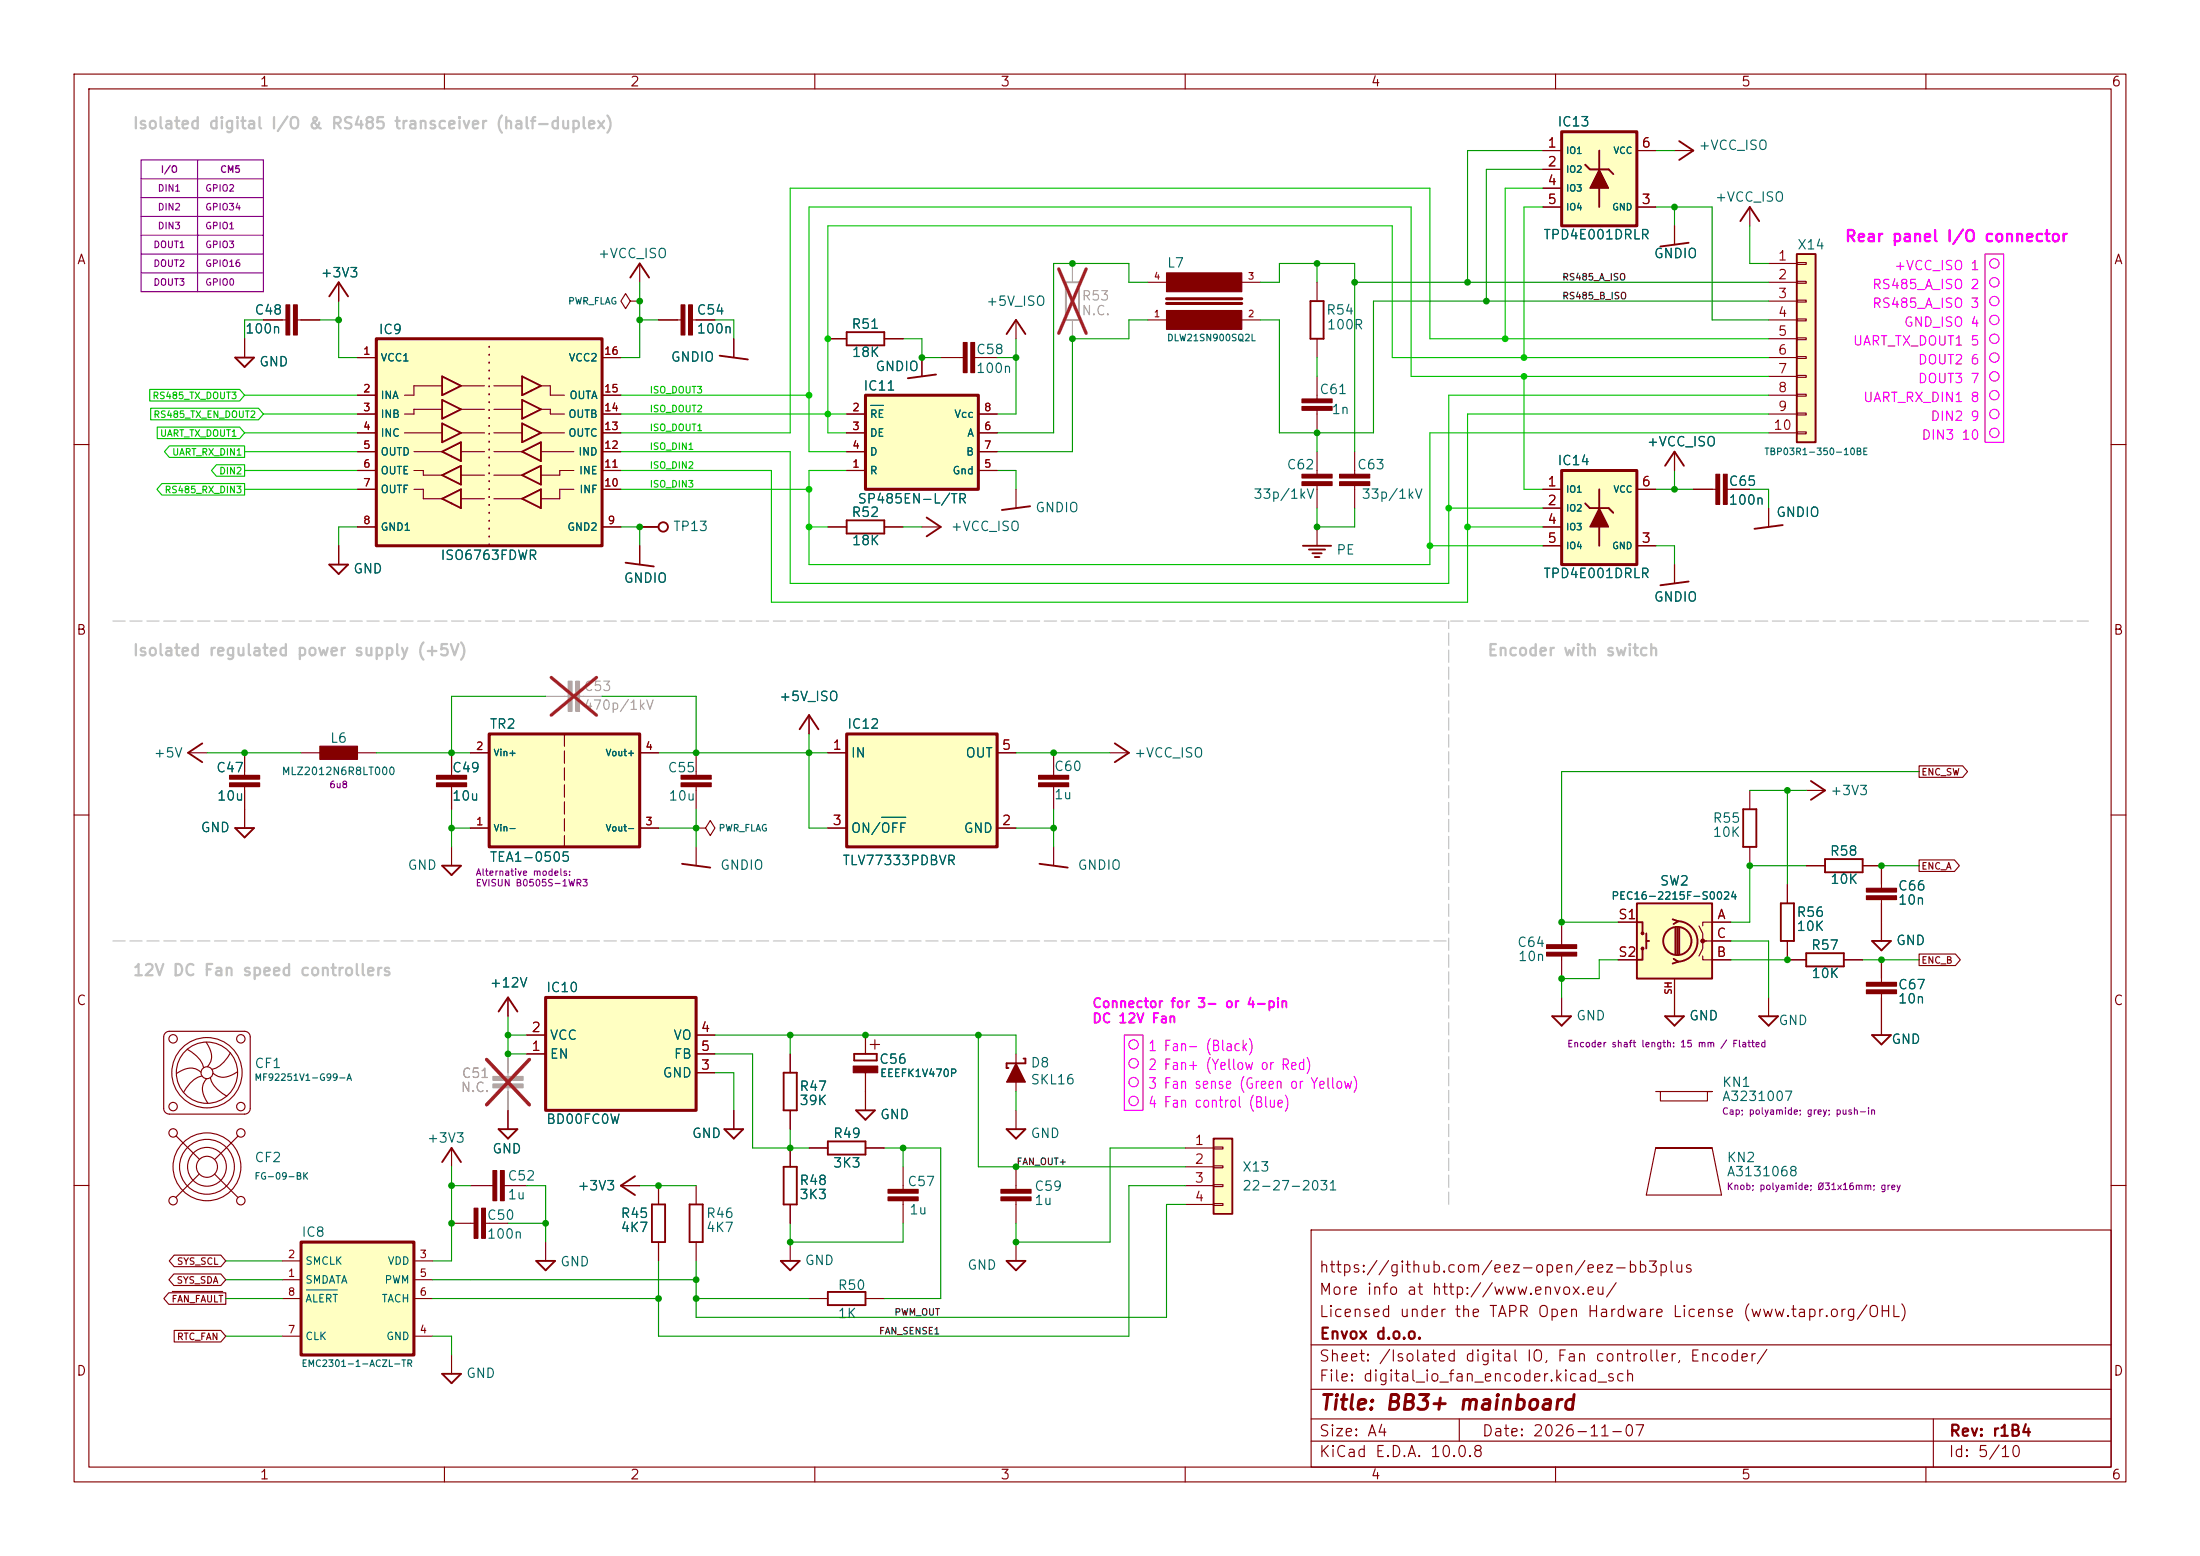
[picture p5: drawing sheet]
<svg xmlns="http://www.w3.org/2000/svg" width="297mm" height="210mm" viewBox="0 0 297 210" stroke-linecap="round" stroke-linejoin="round" font-family="sans-serif">
<g fill="none" stroke="#840000" stroke-width=".15">
<path d="M10 10h277v190h-277zM12 12h273v186h-273zM60 10v2M110 10v2M160 10v2M210 10v2M260 10v2M10 60h2M285 60h2M10 110h2M285 110h2M10 160h2"/>
<path d="M177 166h108v32h-108zM285 160h2M60 198v2M110 198v2M160 198v2M177 194.5h108M177 191.5h108M177 187.5h108M177 181.5h108M197 191.5v3M210 198v2M260 198v2"/>
<path d="M261 191.5v6.5"/>
</g>
<path d="M50.8 45.7h30.5v28h-30.5z" fill="#ffffc2"/>
<g fill="none" stroke="#840000" stroke-width=".15">
<path d="M45.7 38.1v2.5M86.4 35.6v2.5M33 45.7v2.6M35.6 43.2h3M40.1 43.2h3.1M48.3 53.3h2.5M48.3 55.9h2.5M48.3 58.4h2.5M48.3 48.3h2.5M54.6 58.4h5.1M59.7 52.1h-3.8v1.2h-1.3M59.7 55.2h-3.8v.7h-1.3"/>
<path d="M62.2 52.1h3.2M62.2 55.2h3.2M62.2 58.4h3.2M66.7 52.1h3.8M66.7 55.2h3.8M66.7 58.4h3.8M73 52.1h1.3v1.2h1.9M73 55.2h1.3v.7h1.9M73 58.4h3.2M81.3 53.3h2.5M81.3 55.9h2.5M81.3 58.4h2.5"/>
<path d="M81.3 48.3h2.5M85.1 40.6l-.6 1.1-.7-1.1 .7-1 .6 1h1.3M86.4 40.6h.1M45.7 73.7v2.5M48.3 61h2.5M48.3 63.5h2.5M48.3 66h2.5M48.3 71.1h2.5M55.9 61h3.8M55.9 63.5h1.2v.6h2.6M55.9 66h1.2v1.3h2.6M62.2 61h3.2"/>
<path d="M62.2 64.1h3.2M62.2 67.3h3.2M66.7 61h3.8M66.7 64.1h3.8M66.7 67.3h3.8M73 61h4.5M77.5 63.5h-1.9v.6h-2.6M77.5 66h-1.9v1.3h-2.6M81.3 61h2.5M81.3 63.5h2.5M81.3 66h2.5M81.3 71.1h2.5"/>
<path d="M111.8 71.1h2.5M119.4 71.1h2.5M109.2 96.5v2.6M25.4 101.6h2.5M33 101.6v3M33 106.2v3M40.6 101.6h2.6M48.3 101.6h2.5M61 101.6v3M61 106.2v3M226.1 134.6v2.6M238.8 134.6v2.6"/>
<path d="M254 137.2v2.5"/>
</g>
<g fill="none" stroke="#840000" stroke-width=".25">
<path d="M85.1 37.5l1.3-1.9 1.2 1.9M31.7 48.3h2.6l-1.3 1.2zM44.4 40l1.3-1.9 1.3 1.9M59.7 50.8l2.5 1.3-2.5 1.2zM59.7 54l2.5 1.2-2.5 1.3zM59.7 57.2l2.5 1.2-2.5 1.3zM70.5 50.8l2.5 1.3-2.5 1.2zM70.5 54l2.5 1.2-2.5 1.3zM70.5 57.2l2.5 1.2-2.5 1.3zM44.4 76.2h2.6l-1.3 1.3zM59.7 61l2.5-1.3v2.5zM59.7 64.1l2.5-1.2v2.5z"/>
<path d="M59.7 67.3l2.5-1.3v2.6zM70.5 61l2.5-1.3v2.5zM70.5 64.1l2.5-1.2v2.5zM70.5 67.3l2.5-1.3v2.6zM114.3 70.2h5.1v1.8h-5.1zM107.9 98.4l1.3-1.9 1.3 1.9M27.3 100.3l-1.9 1.3 1.9 1.3M224.8 137.2h2.5l-1.2 1.2zM237.5 137.2h2.5l-1.2 1.2zM252.7 139.7h2.6l-1.3 1.3z"/>
</g>
<path d="M66 45.7v28" fill="none" stroke="#840000" stroke-width=".25" stroke-dasharray=".1 1"/>
<path d="M50.8 45.7h30.5v28h-30.5z" fill="none" stroke="#840000" stroke-width=".41"/>
<g fill="#840000" stroke="#840000" stroke-width=".15">
<path d="M39.6 41.1h.5v4.1h-.5z"/>
<path d="M38.6 41.1h.5v4.1h-.5z"/>
<path d="M58.9 104.6h4.1v.6h-4.1z"/>
<path d="M58.9 105.7h4.1v.5h-4.1z"/>
<path d="M31 104.6h4.1v.6h-4.1z"/>
<path d="M31 105.7h4.1v.5h-4.1z"/>
<path d="M43.2 100.7h5.1v1.8h-5.1z"/>
</g>
<path d="M40.6 167.6h15.3v15.3h-15.3z" fill="#ffffc2"/>
<path d="M40.6 167.6h15.3v15.3h-15.3z" fill="none" stroke="#840000" stroke-width=".41"/>
<path d="M38.1 172.7h2.5M38.1 170.2h2.5M38.1 175.3h2.5M55.9 172.7h2.5M55.9 170.2h2.5M55.9 175.3h2.5M83.8 160h2.6M38.1 180.3h2.5M55.9 180.3h2.5" fill="none" stroke="#840000" stroke-width=".15"/>
<path d="M41.3 174.1h4.2" fill="none" stroke="#006464" stroke-width=".15"/>
<path d="M85.7 158.8l-1.9 1.2 1.9 1.3" fill="none" stroke="#840000" stroke-width=".25"/>
<path d="M73.7 134.6h20.3v15.3h-20.3z" fill="#ffffc2"/>
<path d="M157.5 41h10.1M157.5 40.3h10.1M73.7 134.6h20.3v15.3h-20.3z" fill="none" stroke="#840000" stroke-width=".41"/>
<g fill="none" stroke="#840000" stroke-width=".15">
<path d="M154.9 38.1h2.6M167.6 38.1h2.6M226.1 20.3h2.5M226.1 30.5v2.5M154.9 43.2h2.6M167.6 43.2h2.6M71.1 139.7h2.6M94 139.7h2.5M71.1 142.2h2.6M94 142.2h2.5M94 144.8h2.5M61 165.1h3"/>
<path d="M65.5 165.1h3.1M73.7 167.6v2.6M61 182.9v2.5"/>
</g>
<path d="M226.7 19.1l1.9 1.2-1.9 1.3M228 32.8l-3.8 .5M72.4 170.2h2.5l-1.2 1.3zM59.7 185.4h2.5l-1.2 1.3z" fill="none" stroke="#840000" stroke-width=".25"/>
<g fill="#840000" stroke="#840000" stroke-width=".15">
<path d="M65 163.1h.5v4h-.5z"/>
<path d="M64 163.1h.5v4h-.5z"/>
<path d="M157.5 41.9h10.1v2.6h-10.1z"/>
<path d="M157.5 36.8h10.1v2.6h-10.1z"/>
</g>
<path d="M210.8 17.8h10.2v12.7h-10.2z" fill="#ffffc2"/>
<g fill="none" stroke="#840000" stroke-width=".25">
<path d="M214 22.2l.6 .7h2.6l.6 .6M215.9 20.3v2.6M215.9 25.4v2.5M234.9 29.8l1.3-1.9 1.3 1.9M176.9 40.6h1.8v5.1h-1.8zM175.9 73.7h3.8M176.7 74.2h2.2M177.2 74.7h1.2M177.5 75.2h.6M228 78.5l-3.8 .5M235.3 109.2h1.8v5.1h-1.8zM244.5 105.4l1.9 1.3-1.9 1.3"/>
<path d="M246.4 116h5.1v1.7h-5.1zM240.4 121.9h1.8v5.1h-1.8zM243.8 128.7h5.1v1.7h-5.1zM88 162.6h1.8v5h-1.8z"/>
</g>
<path d="M210.8 17.8h10.2v12.7h-10.2z" fill="none" stroke="#840000" stroke-width=".4"/>
<g fill="#840000" stroke="#840000" stroke-width=".15">
<path d="M215.9 22.9l1.3 2.5h-2.6z"/>
<path d="M175.8 65h4v.5h-4z"/>
<path d="M175.8 64h4v.5h-4z"/>
<path d="M175.8 54.9h4v.5h-4z"/>
<path d="M175.8 53.8h4v.6h-4z"/>
<path d="M180.8 65h4.1v.5h-4.1z"/>
<path d="M180.8 64h4.1v.5h-4.1z"/>
</g>
<g fill="none" stroke="#840000" stroke-width=".15">
<path d="M177.8 38.1v2.5M208.3 20.3h2.5M208.3 22.9h2.5M208.3 27.9h2.5M208.3 25.4h2.5M221 20.3h2.5M221 27.9h2.5M236.2 27.9v2.6M177.8 45.7v2.6M177.8 50.8v3M177.8 55.4v3M177.8 61v3"/>
<path d="M177.8 65.5v3.1M177.8 71.1v2.6M182.9 61v3M182.9 65.5v3.1M226.1 76.2v2.5M236.2 106.7v2.5M236.2 114.3v2.5M241.3 119.4v2.5M243.8 106.7h2.6M243.8 116.8h2.6M251.5 116.8h2.5M241.3 127v2.5h2.5"/>
<path d="M248.9 129.5h2.6M88.9 160v2.6M88.9 167.6v2.6"/>
</g>
<path d="M221 121.9h10.1v10.2h-10.1z" fill="#ffffc2"/>
<g fill="none" stroke="#840000" stroke-width=".25">
<path d="M139.1 68.3l-3.8 .5M221 121.9h10.1v10.2h-10.1zM221 124.5h.7v1.5M221.7 128v1.5h-.7M222.2 126v2M222.2 127h.4M225.8 124.1l.8 .2-.7 .4M225.9 129.4l.7 .4-.8 .2M226.2 125.2v3.6M226.4 124.3a2.73 2.73 0 0 1 2.8 2.8 2.73 2.73 0 0 1-2.8 2.7M226.4 125.2v3.6M226.7 125.2v3.6"/>
<path d="M252.7 127h2.6l-1.3 1.3zM105.4 170.2h2.5l-1.2 1.3z"/>
<circle cx="221.7" cy="128" r=".13"/>
<circle cx="221.7" cy="126" r=".13"/>
<circle cx="226.4" cy="127" r="1.9"/>
</g>
<g fill="none" stroke="#840000" stroke-width=".15">
<path d="M137.2 66v2.6M254 116.8v3.1M218.4 124.5h2.6M218.4 129.5h2.6M226.1 132.1v2.5M229.4 125l.5 1v1h.5M229.9 129v.5h3.8M233.7 124.5h-3.8v.5M233.7 127h-3.8v1l-.5 1M254 121.4v5.6M254 129.5v3.1M254 134.1v3.1"/>
<path d="M223.5 147.3h7.6h-.6v1.3h-6.3v-1.3M106.7 167.6v2.6"/>
</g>
<g fill="#840000" stroke="#840000" stroke-width=".15">
<path d="M252 120.9h4v.5h-4z"/>
<path d="M252 119.9h4v.5h-4z"/>
<path d="M252 132.6h4v.5h-4z"/>
<path d="M252 133.6h4v.5h-4z"/>
<circle cx="229.9" cy="127" r=".25"/>
</g>
<path d="M116.8 53.3h15.3v12.7h-15.3z" fill="#ffffc2"/>
<path d="M116.8 53.3h15.3v12.7h-15.3z" fill="none" stroke="#840000" stroke-width=".41"/>
<g fill="none" stroke="#840000" stroke-width=".15">
<path d="M88.9 43.2h3M93.5 43.2h3M99.1 45.7v2.6M111.8 45.7h2.5M114.3 55.9h2.5M114.3 58.4h2.5M119.4 45.7h2.5M124.5 48.3v2.5M132.1 55.9h2.5M132.1 58.4h2.5M114.3 63.5h2.5M114.3 61h2.5"/>
<path d="M124.5 71.1h2.5M132.1 63.5h2.5M132.1 61h2.5M33 109.2v2.6M61 114.3v2.5M94 114.3v2.5M142.2 101.6v3M142.2 106.2v3M142.2 114.3v2.5M22.3 139.4l.6-.2h10.1a.76 .76 0 0 1 .8 .8v9.6a.76 .76 0 0 1-.8 .8h-10.1a.76 .76 0 0 1-.8-.8v-9.6zM68.6 134.6v2.6M116.8 139.7v2.5"/>
<path d="M23.8 153.3l3.1 3.2M25.3 141.6a4.2 4.2 0 0 1 2.2 2.5M26.9 158.5l-3.2 3.1M27.1 144.7a2.21 2.21 0 0 0-2.8-.1l-.5 .3M27.3 145.2a3.8 3.8 0 0 0-2.5 2.2M27.8 140.6a2.56 2.56 0 0 1 .3 3.3l-.1 .1M27.9 145.6a2.21 2.21 0 0 0-.1 2.9l.3 .4M28.4 145.5a3.8 3.8 0 0 0 2.2 2.4M29 158.5l3.1 3.1M31.1 142.1a4.2 4.2 0 0 1-2.5 2.2M32.1 144.7a2.56 2.56 0 0 1-3.3 .2l-.1-.1M32.1 153.3l-3.1 3.2"/>
<path d="M61 154.9v2.6M68.6 149.9v2.5M99.1 149.9v2.5M106.7 142.2v2.6M106.7 149.9v2.5M106.7 154.9v2.6M109.2 154.9h2.6M116.8 154.9h2.6M116.8 144.8v5.1M117.5 141h1.2M118.1 140.3v1.3M121.9 157.5v3"/>
<path d="M137.2 142.2v5.1M137.2 149.9v2.5M137.2 157.5v3M223.5 154.9h7.6zM223.5 154.9l-1.3 6.4h10.2l-1.3-6.4M63.5 160h3M68.1 160h3M94 160v2.6M94 167.6v2.6M106.7 162.6v2.5M109.2 175.3h2.6M116.8 175.3h2.6"/>
<path d="M121.9 162.1v3M137.2 162.1v3M137.2 167.6v2.6"/>
<circle cx="23.4" cy="140.2" r=".57"/>
<circle cx="23.4" cy="149.4" r=".57"/>
<circle cx="23.4" cy="152.9" r=".57"/>
<circle cx="27.9" cy="144.8" r="4.7"/>
<circle cx="27.9" cy="157.5" r="2.62"/>
<circle cx="27.9" cy="144.8" r="4.1"/>
<circle cx="27.9" cy="157.5" r="4.6"/>
<circle cx="27.9" cy="144.8" r=".8"/>
<circle cx="27.9" cy="157.5" r="1.42"/>
<circle cx="27.9" cy="157.5" r="3.7"/>
<circle cx="32.5" cy="140.2" r=".57"/>
<circle cx="32.5" cy="152.9" r=".57"/>
<circle cx="32.5" cy="149.4" r=".57"/>
<circle cx="23.4" cy="162.1" r=".57"/>
<circle cx="32.5" cy="162.1" r=".57"/>
</g>
<path d="M117.5 54.7h1.8" fill="none" stroke="#006464" stroke-width=".15"/>
<g fill="none" stroke="#840000" stroke-width=".25">
<path d="M97.2 48l3.8 .5M114.3 44.8h5.1v1.8h-5.1zM126.4 50.5l-3.8 .6M125.1 69.9l1.9 1.2-1.9 1.3M31.7 111.8h2.6l-1.3 1.2zM59.7 116.8h2.5l-1.2 1.3zM92.1 116.6l3.8 .5M140.3 116.6l3.8 .5M67.3 136.5l1.3-1.9 1.2 1.9M59.7 156.8l1.3-1.9 1.2 1.9M67.3 152.4h2.5l-1.2 1.3zM97.8 152.4h2.5l-1.2 1.3z"/>
<path d="M105.8 157.5h1.8v5.1h-1.8zM105.8 144.8h1.8v5.1h-1.8zM111.8 154.1h5v1.7h-5zM115.3 142.2h3.1v.9h-3.1zM115.6 149.9h2.5l-1.3 1.2zM135.9 152.4h2.5l-1.2 1.3zM138.2 142.9h.2v.6h-2.5v.6h.2M93.1 162.6h1.8v5h-1.8zM111.8 174.4h5v1.7h-5zM135.9 170.2h2.5l-1.2 1.3z"/>
</g>
<g fill="#840000" stroke="#840000" stroke-width=".15">
<path d="M93 41.1h.5v4.1h-.5z"/>
<path d="M91.9 41.1h.6v4.1h-.6z"/>
<path d="M119.9 160.5h4.1v.5h-4.1z"/>
<path d="M119.9 161.5h4.1v.6h-4.1z"/>
<path d="M135.1 160.5h4.1v.5h-4.1z"/>
<path d="M135.1 161.5h4.1v.6h-4.1z"/>
<path d="M67.6 158h.5v4.1h-.5z"/>
<path d="M66.5 158h.6v4.1h-.6z"/>
<path d="M115.2 143.9h3.3v.9h-3.3z"/>
<path d="M137.2 143.5l1.2 2.6h-2.5z"/>
<path d="M140.2 104.6h4.1v.6h-4.1z"/>
<path d="M140.2 105.7h4.1v.5h-4.1z"/>
</g>
<g fill="#a1a1a1" stroke="#a1a1a1" stroke-width=".15">
<path d="M66.5 145.3h4.1v.5h-4.1z"/>
<path d="M66.5 146.3h4.1v.5h-4.1z"/>
</g>
<path d="M68.6 142.2v3.1M68.6 146.8v3.1" fill="none" stroke="#a1a1a1" stroke-width=".15"/>
<path d="M65.7 143l5.8 6.1M71.5 143l-5.8 6.1" fill="none" stroke="#e12e31" stroke-width=".46"/>
<path d="M114.3 99.1h20.3v15.2h-20.3z" fill="#ffffc2"/>
<path d="M114.3 99.1h20.3v15.2h-20.3z" fill="none" stroke="#840000" stroke-width=".41"/>
<path d="M111.8 101.6h2.5M111.8 111.8h2.5M134.6 101.6h2.6M134.6 111.8h2.6" fill="none" stroke="#840000" stroke-width=".15"/>
<path d="M119 110.3h3.3" fill="none" stroke="#006464" stroke-width=".15"/>
<g fill="#a1a1a1" stroke="#a1a1a1" stroke-width=".15">
<path d="M77.7 91.9h.5v4.1h-.5z"/>
<path d="M76.7 91.9h.5v4.1h-.5z"/>
</g>
<path d="M73.7 94h3M78.2 94h3.1" fill="none" stroke="#a1a1a1" stroke-width=".15"/>
<path d="M74.4 91.4l6.1 5.1M80.5 91.4l-6.1 5.1" fill="none" stroke="#e12e31" stroke-width=".46"/>
<path d="M66 99.1h20.4v15.2h-20.4z" fill="#ffffc2"/>
<path d="M66 99.1h20.4v15.2h-20.4z" fill="none" stroke="#840000" stroke-width=".41"/>
<path d="M76.2 99.1v15.2" fill="none" stroke="#840000" stroke-width=".15" stroke-dasharray="1.7 .6"/>
<g fill="none" stroke="#840000" stroke-width=".15">
<path d="M127 48.3h3M131.6 48.3h3M137.2 43.2v2.5M86.4 71.1h.1M86.4 73.7v2.5M238.8 68.6v2.5M63.5 111.8h2.5M63.5 101.6h2.5M86.4 111.8h2.5M86.4 101.6h2.5M94 111.8h1.2l.7-1.1 .6 1.1-.6 1-.7-1M94 111.8h.1"/>
<path d="M94 101.6v3M94 106.2v3"/>
</g>
<g fill="none" stroke="#840000" stroke-width=".25">
<path d="M135.9 45.1l1.3-1.9 1.2 1.9M84.5 75.9l3.8 .6M86.4 71.1h2.5M240.7 70.9l-3.8 .5"/>
<circle cx="89.5" cy="71.1" r=".63"/>
</g>
<g fill="#840000" stroke="#840000" stroke-width=".15">
<path d="M91.9 104.6h4.1v.6h-4.1z"/>
<path d="M91.9 105.7h4.1v.5h-4.1z"/>
<path d="M130 46.2h.6v4.1h-.6z"/>
<path d="M131.1 46.2h.5v4.1h-.5z"/>
</g>
<path d="M143.9 38.1h1.8v5.1h-1.8z" fill="none" stroke="#a1a1a1" stroke-width=".25"/>
<path d="M144.8 35.6v2.5M144.8 43.2v2.5" fill="none" stroke="#a1a1a1" stroke-width=".15"/>
<path d="M142.9 36.3l3.7 8.7M146.6 36.3l-3.7 8.7" fill="none" stroke="#e12e31" stroke-width=".46"/>
<path d="M163.8 153.7h2.6v10.1h-2.6z" fill="#ffffc2"/>
<path d="M150.5 100.3l1.9 1.3-1.9 1.3M163.8 153.7h2.6v10.1h-2.6z" fill="none" stroke="#840000" stroke-width=".25"/>
<path d="M149.9 101.6h2.5M160 154.9h3.8M160 157.5h3.8M163.8 154.8h1.3v.3h-1.3zM163.8 157.4h1.3v.2h-1.3zM163.8 159.9h1.3v.2h-1.3zM160 160h3.8M160 162.6h3.8M163.8 162.4h1.3v.3h-1.3z" fill="none" stroke="#840000" stroke-width=".15"/>
<path d="M242.6 34.3h2.5v25.4h-2.5z" fill="#ffffc2"/>
<path d="M242.6 34.3h2.5v25.4h-2.5z" fill="none" stroke="#840000" stroke-width=".25"/>
<g fill="none" stroke="#840000" stroke-width=".15">
<path d="M238.8 35.6h3.8M238.8 38.1h3.8M242.6 35.4h1.2v.3h-1.2zM242.6 38h1.2v.2h-1.2zM238.8 40.6h3.8M238.8 43.2h3.8M238.8 45.7h3.8M238.8 48.3h3.8M238.8 50.8h3.8M238.8 53.3h3.8M238.8 55.9h3.8M238.8 58.4h3.8"/>
<path d="M242.6 40.5h1.2v.3h-1.2zM242.6 43.1h1.2v.2h-1.2zM242.6 45.6h1.2v.2h-1.2zM242.6 48.1h1.2v.3h-1.2zM242.6 50.7h1.2v.2h-1.2zM242.6 53.2h1.2v.3h-1.2zM242.6 55.8h1.2v.2h-1.2zM242.6 58.3h1.2v.2h-1.2zM210.8 124.5v3M210.8 129v3.1"/>
</g>
<g fill="#840000" stroke="#840000" stroke-width=".15">
<path d="M208.8 128.5h4.1v.5h-4.1z"/>
<path d="M208.8 127.5h4.1v.5h-4.1z"/>
</g>
<path d="M210.8 63.5h10.2v12.7h-10.2z" fill="#ffffc2"/>
<path d="M214 67.9l.6 .7h2.6l.6 .6M215.9 66v2.6M215.9 71.1v2.6M224.8 62.9l1.3-1.9 1.2 1.9M209.5 137.2h2.6l-1.3 1.2z" fill="none" stroke="#840000" stroke-width=".25"/>
<path d="M210.8 63.5h10.2v12.7h-10.2z" fill="none" stroke="#840000" stroke-width=".4"/>
<g fill="#840000" stroke="#840000" stroke-width=".15">
<path d="M215.9 68.6l1.3 2.5h-2.6z"/>
<path d="M231.6 64h.6v4.1h-.6z"/>
<path d="M232.7 64h.5v4.1h-.5z"/>
</g>
<g fill="none" stroke="#840000" stroke-width=".15">
<path d="M45.7 38.1v2.5M208.3 20.3h2.5M208.3 22.9h2.5M208.3 27.9h2.5M208.3 25.4h2.5M221 20.3h2.5M221 27.9h2.5M226.1 30.5v2.5M33 45.7v2.6M35.6 43.2h2.5M40.6 43.2h2.6M48.3 48.3h2.5"/>
<path d="M48.3 53.3h2.5M48.3 55.9h2.5M48.3 58.4h2.5M81.3 48.3h2.5M81.3 53.3h2.5M81.3 55.9h2.5M81.3 58.4h2.5M88.9 43.2h2.5M94 43.2h2.5M99.1 45.7v2.6M111.8 45.7h2.5M114.3 55.9h2.5"/>
<path d="M114.3 58.4h2.5M119.4 45.7h2.5M124.5 48.3v2.5M132.1 55.9h2.5M132.1 58.4h2.5M45.7 73.7v2.5M48.3 66h2.5M48.3 71.1h2.5M48.3 61h2.5M48.3 63.5h2.5M81.3 66h2.5M81.3 71.1h2.5"/>
<path d="M81.3 61h2.5M81.3 63.5h2.5M86.4 73.7v2.5M111.8 71.1h2.5M114.3 61h2.5M114.3 63.5h2.5M119.4 71.1h2.5M132.1 61h2.5M132.1 63.5h2.5M208.3 66h2.5M208.3 68.6h2.5M208.3 73.7h2.5"/>
<path d="M208.3 71.1h2.5M221 66h2.5M221 73.7h2.5M226.1 61v2.5M226.1 76.2v2.5M228.6 66h3M233.2 66h3M238.8 68.6v2.5M109.2 96.5v2.6M33 101.6v2.5M33 106.7v5.1M61 101.6v2.5"/>
<path d="M61 106.7v2.5M63.5 101.6h2.5M63.5 111.8h2.5M86.4 101.6h2.5M86.4 111.8h2.5M111.8 101.6h2.5M111.8 111.8h2.5M134.6 101.6h2.6M134.6 111.8h2.6M241.3 119.4v2.5M243.8 116.8h2.6M251.5 116.8h2.5v2.6"/>
<path d="M259.1 116.1h4.8l.6 .7-.6 .8h-4.8zM259.1 103.4h5.9l.6 .7-.6 .8h-5.9zM68.6 134.6v2.6M71.1 139.7h2.6M94 139.7h2.5M116.8 139.7v2.5M210.8 134.6v2.6M218.4 129.5h2.6M218.4 124.5h2.6M226.1 132.1v5.1M231.1 129.5h2.6M231.1 124.5h2.6"/>
<path d="M231.1 127h2.6M241.3 127v2.5h2.5M248.9 129.5h2.6M254 121.9v5.1M254 129.5v2.6M254 134.6v5.1M259.1 128.8h4.9l.6 .7-.6 .8h-4.9zM68.6 149.9v2.5M71.1 142.2h2.6M94 142.2h2.5M94 144.8h2.5M99.1 149.9v2.5"/>
<path d="M106.7 142.2v2.6M106.7 149.9v2.5M106.7 154.9v2.6M109.2 154.9h2.6M116.8 154.9h2.6M116.8 144.8v5.1M22.8 174.5h7.7v1.5h-7.7l-.7-.7zM23.3 174.3h6.8M23.5 171.9h6.3l.7 .8-.7 .8h-6.3l-.7-.8zM23.5 169.4h6.3l.7 .8-.7 .8h-6.3l-.7-.8zM23.5 179.6h6.3l.7 .7-.7 .8h-6.3zM83.8 160h2.6"/>
<path d="M88.9 160v2.6M88.9 167.6v2.6M106.7 162.6v2.5"/>
</g>
<g fill="none" stroke="#00c200" stroke-width=".15">
<path d="M208.3 27.9h-2.6v20.4M208.3 25.4h-5.1v20.3M20.2 52.6h12.2l.6 .7-.6 .8h-12.2zM20.3 55.1h14.6l.7 .8-.7 .8h-14.6zM21.2 57.6h11.2l.6 .8-.6 .8h-11.2zM33 58.4h15.3M33 53.3h15.3M35.6 55.9h12.7M83.8 55.9h30.5M83.8 53.3h25.4M205.7 50.8v15.2h2.6M238.8 53.3h-43.2v25.4h-88.9v-17.7h-22.9"/>
<path d="M238.8 48.3h-50.8v-17.8h-76.2v27.9h2.5M238.8 55.9h-40.7v25.4h-94v-17.8h-20.3M238.8 45.7h-45.8v-20.3h-86.3v33h-22.9M238.8 58.4h-45.8v17.8h-83.8v-12.7h5.1M238.8 50.8h-48.3v-22.9h-81.3v33.1h5.1M21.9 65.3h11.1v1.5h-11.1l-.7-.8zM22.9 60.2h10.1v1.5h-10.1l-.7-.7zM29.2 62.7h3.8v1.6h-3.8l-.6-.8zM33 61h15.3M33 63.5h15.3M33 66h15.3M83.8 66h25.4"/>
<path d="M109.2 71.1h2.6M193 73.7h15.3M195.6 68.6h12.7M198.1 71.1h10.2"/>
</g>
<path d="M19 24.1h16.6M19 26.7h16.6M19 29.2h16.6M19 31.8h16.6M19 34.3h16.6M19 36.8h16.6M19 21.6h16.6v17.8h-16.6zM26.7 21.6v17.8" fill="none" stroke="#840084" stroke-width=".15"/>
<path d="M15.2 83.8h266.7M15.2 127h180.4M195.6 162.6v-78.8" fill="none" stroke="#c2c2c2" stroke-width=".15" stroke-dasharray="1.7 .6"/>
<g fill="none" stroke="#009600" stroke-width=".15">
<path d="M86.4 38.1v10.2h-2.6M154.9 38.1h-2.5v-2.5h-10.2v22.8h-7.6M170.2 38.1h2.5v-2.5h10.2v25.4M177.8 35.6v2.5M182.9 38.1h55.9M208.3 20.3h-10.2v17.8M208.3 22.9h-7.6v17.7M223.5 27.9h7.6v15.3h7.7M223.5 20.3h2.6M226.1 27.9v2.6M236.2 30.5v5.1h2.6M35.6 43.2h-2.6v2.5"/>
<path d="M43.2 43.2h2.5M45.7 40.6v7.7h2.6M86.4 43.2h2.5M96.5 43.2h2.6v2.5M121.9 45.7h2.6v2.6h2.5M134.6 48.3h2.6M137.2 45.7v10.2h-2.6M154.9 43.2h-2.5v2.5h-7.6v15.3h-10.2M177.8 48.3v2.5M177.8 58.4v2.6M238.8 40.6h-53.4v17.8h-12.7v-15.2h-2.5M48.3 71.1h-2.6v2.6"/>
<path d="M83.8 71.1h2.6v2.6M121.9 71.1h2.6M134.6 63.5h2.6v2.5M177.8 68.6v2.5h5.1v-2.5M223.5 73.7h2.6v2.5M223.5 66h5.1M226.1 63.5v2.5M236.2 66h2.6v2.6M73.7 94h-12.7v7.6M81.3 94h12.7v7.6M109.2 99.1v12.7h2.6M27.9 101.6h12.7"/>
<path d="M50.8 101.6h12.7M61 111.8h2.5M61 109.2v5.1M88.9 101.6h22.9M88.9 111.8h5.1M94 109.2v5.1M137.2 101.6h12.7M137.2 111.8h5M142.2 109.2v5.1M236.2 106.7h7.6M241.3 106.7v12.7M243.8 116.8h-7.6v7.7h-2.5"/>
<path d="M254 116.8h5.1M259.1 104.1h-48.3v20.4h7.6M68.6 139.7h2.5M68.6 137.2v5h2.5M96.5 139.7h40.7v2.5M106.7 139.7v2.5M132.1 139.7v17.8h27.9M218.4 129.5h-2.5v2.6h-5.1v2.5M233.7 127h5.1v7.6M233.7 129.5h7.6M251.5 129.5h7.6M61 157.5v12.7h-2.6"/>
<path d="M96.5 142.2h5.1v12.7h7.6M96.5 144.8h2.6v5.1M106.7 152.4v2.5M119.4 154.9h7.6v20.4h-7.6M121.9 154.9v2.6M137.2 147.3v2.6M160 154.9h-10.1v12.7h-12.7v-2.5M30.5 172.7h7.6M30.5 175.3h7.6M30.5 170.2h7.6M58.4 172.7h35.6M58.4 175.3h30.5"/>
<path d="M61 160h2.5M68.6 165.1h5.1M71.1 160h2.6v7.6M86.4 160h7.6M94 175.3h15.2M106.7 165.1v2.5h15.2v-2.5M160 162.6h-2.5v15.2h-63.5v-7.6M160 160h-7.6v20.3h-63.5v-10.1M30.5 180.3h7.6M58.4 180.3h2.6v2.6"/>
</g>
<g fill="none" stroke="#f0f" stroke-width=".15">
<path d="M268 34.3h2.5v25.4h-2.5zM151.8 139.7h2.5v10.2h-2.5z"/>
<circle cx="269.2" cy="35.6" r=".63"/>
<circle cx="269.2" cy="38.1" r=".63"/>
<circle cx="269.2" cy="53.3" r=".63"/>
<circle cx="269.2" cy="48.3" r=".63"/>
<circle cx="269.2" cy="55.9" r=".63"/>
<circle cx="269.2" cy="45.7" r=".63"/>
<circle cx="269.2" cy="40.6" r=".63"/>
<circle cx="269.2" cy="58.4" r=".63"/>
<circle cx="269.2" cy="50.8" r=".63"/>
<circle cx="269.2" cy="43.2" r=".63"/>
<circle cx="153" cy="143.5" r=".63"/>
<circle cx="153" cy="141" r=".63"/>
<circle cx="153" cy="148.6" r=".63"/>
<circle cx="153" cy="146" r=".63"/>
</g>
<path d="M117.5 54.7h1.8M119 110.3h3.3" fill="none" stroke="#006464" stroke-width=".15"/>
<path d="M68.6 142.2v2.6M68.6 147.3v2.6" fill="none" stroke="#a1a1a1" stroke-width=".15"/>
<path d="M65.7 143l5.8 6.1M71.5 143l-5.8 6.1" fill="none" stroke="#e12e31" stroke-width=".46"/>
<g fill="#009600">
<circle cx="226.1" cy="66" r=".46"/>
<circle cx="210.8" cy="132.1" r=".46"/>
<circle cx="132.1" cy="139.7" r=".46"/>
<circle cx="142.2" cy="101.6" r=".46"/>
<circle cx="142.2" cy="111.8" r=".46"/>
<circle cx="241.3" cy="129.5" r=".46"/>
<circle cx="137.2" cy="167.6" r=".46"/>
<circle cx="137.2" cy="157.5" r=".46"/>
<circle cx="236.2" cy="116.8" r=".46"/>
<circle cx="210.8" cy="124.5" r=".46"/>
</g>
<g fill="#00c200">
<circle cx="195.6" cy="68.6" r=".46"/>
<circle cx="198.1" cy="71.1" r=".46"/>
</g>
<g fill="#009600">
<circle cx="226.1" cy="27.9" r=".46"/>
<circle cx="177.8" cy="71.1" r=".46"/>
<circle cx="177.8" cy="58.4" r=".46"/>
<circle cx="182.9" cy="38.1" r=".46"/>
<circle cx="144.8" cy="45.7" r=".46"/>
<circle cx="144.8" cy="35.6" r=".46"/>
<circle cx="177.8" cy="35.6" r=".46"/>
<circle cx="137.2" cy="48.3" r=".46"/>
</g>
<circle cx="193" cy="73.7" r=".46" fill="#00c200"/>
<circle cx="198.1" cy="38.1" r=".46" fill="#009600"/>
<circle cx="205.7" cy="48.3" r=".46" fill="#00c200"/>
<circle cx="200.7" cy="40.6" r=".46" fill="#009600"/>
<g fill="#00c200">
<circle cx="205.7" cy="50.8" r=".46"/>
<circle cx="203.2" cy="45.7" r=".46"/>
</g>
<g fill="#009600">
<circle cx="241.3" cy="106.7" r=".46"/>
<circle cx="254" cy="129.5" r=".46"/>
<circle cx="254" cy="116.8" r=".46"/>
<circle cx="45.7" cy="43.2" r=".46"/>
</g>
<circle cx="111.8" cy="45.7" r=".46" fill="#00c200"/>
<g fill="#009600">
<circle cx="86.4" cy="43.2" r=".46"/>
<circle cx="86.4" cy="40.6" r=".46"/>
<circle cx="33" cy="101.6" r=".46"/>
<circle cx="61" cy="165.1" r=".46"/>
<circle cx="94" cy="172.7" r=".46"/>
<circle cx="106.7" cy="154.9" r=".46"/>
<circle cx="106.7" cy="167.6" r=".46"/>
<circle cx="121.9" cy="154.9" r=".46"/>
<circle cx="106.7" cy="139.7" r=".46"/>
<circle cx="116.8" cy="139.7" r=".46"/>
<circle cx="86.4" cy="71.1" r=".46"/>
<circle cx="94" cy="101.6" r=".46"/>
<circle cx="109.2" cy="101.6" r=".46"/>
<circle cx="94" cy="111.8" r=".46"/>
</g>
<circle cx="109.2" cy="66" r=".46" fill="#00c200"/>
<circle cx="61" cy="101.6" r=".46" fill="#009600"/>
<circle cx="111.8" cy="55.9" r=".46" fill="#00c200"/>
<circle cx="124.5" cy="48.3" r=".46" fill="#009600"/>
<g fill="#00c200">
<circle cx="109.2" cy="53.3" r=".46"/>
<circle cx="109.2" cy="71.1" r=".46"/>
</g>
<g fill="#009600">
<circle cx="94" cy="175.3" r=".46"/>
<circle cx="88.9" cy="175.3" r=".46"/>
<circle cx="88.9" cy="160" r=".46"/>
<circle cx="68.6" cy="139.7" r=".46"/>
<circle cx="68.6" cy="142.2" r=".46"/>
<circle cx="61" cy="111.8" r=".46"/>
<circle cx="61" cy="160" r=".46"/>
<circle cx="73.7" cy="165.1" r=".46"/>
</g>
<text font-size="2" fill="#840000" x="178" y="190.8">Title: BB3+ mainboard</text>
<g font-size="1.5" fill="#c2c2c2">
<text x="17.8" y="17.8">Isolated digital I/O &amp; RS485 transceiver (half-duplex)</text>
<text x="17.8" y="88.9">Isolated regulated power supply (+5V)</text>
<text x="200.7" y="88.9">Encoder with switch</text>
<text x="17.8" y="132.1">12V DC Fan speed controllers</text>
</g>
<text font-size="1.5" fill="#f0f" x="249" y="33">Rear panel I/O connector</text>
<g font-size="1.5" fill="#840000">
<text x="178" y="172.1">https://github.com/eez-open/eez-bb3plus</text>
<text x="178" y="178.1">Licensed under the TAPR Open Hardware License (www.tapr.org/OHL)</text>
<text x="178" y="175.1">More info at http://www.envox.eu/</text>
<text x="178" y="184.1">Sheet: /Isolated digital IO, Fan controller, Encoder/</text>
<text x="178" y="181.1">Envox d.o.o.</text>
<text x="178" y="186.8">File: digital_io_fan_encoder.kicad_sch</text>
<text x="178" y="197">KiCad E.D.A. 10.0.8</text>
<text x="178" y="194.2">Size: A4</text>
<text x="200" y="194.2">Date: 2026-11-07</text>
<text x="263" y="197">Id: 5/10</text>
<text x="263" y="194.2">Rev: r1B4</text>
</g>
<g font-size="1.4" fill="#f0f">
<text x="154.9" y="142.2">1 Fan- (Black)</text>
<text x="154.9" y="144.8">2 Fan+ (Yellow or Red)</text>
<text x="154.9" y="149.9">4 Fan control (Blue)</text>
<text x="154.9" y="147.3">3 Fan sense (Green or Yellow)</text>
</g>
<g font-size="1.3" fill="#840000">
<text x="35" y="12">1</text>
<text x="85" y="12">2</text>
<text x="135" y="12">3</text>
<text x="185" y="12">4</text>
<text x="235" y="12">5</text>
<text x="285" y="12">6</text>
<text x="10.3" y="36">A</text>
<text x="285.3" y="36">A</text>
<text x="10.2" y="86">B</text>
<text x="285.2" y="86">B</text>
<text x="10.2" y="136">C</text>
<text x="285.2" y="136">C</text>
<text x="10.2" y="186">D</text>
<text x="285.2" y="186">D</text>
<text x="35" y="200">1</text>
<text x="85" y="200">2</text>
<text x="135" y="200">3</text>
<text x="185" y="200">4</text>
<text x="235" y="200">5</text>
<text x="285" y="200">6</text>
</g>
<g font-size="1.3" fill="#006464">
<text x="210.2" y="17.4">IC13</text>
<text x="229.2" y="20.6">+VCC_ISO</text>
<text x="231.4" y="27.5">+VCC_ISO</text>
<text x="80.6" y="35.2">+VCC_ISO</text>
<text x="208.3" y="32.6">TPD4E001DRLR</text>
<text x="223.2" y="35.2">GNDIO</text>
<text x="242.6" y="34">X14</text>
<text x="43.2" y="37.8">+3V3</text>
<text x="133" y="41.6">+5V_ISO</text>
<text x="157.5" y="36.4">L7</text>
<text x="33" y="45.3">100n</text>
<text x="34.3" y="42.8">C48</text>
<text x="51" y="45.4">IC9</text>
<text x="94" y="42.8">C54</text>
<text x="94" y="45.3">100n</text>
<text x="114.9" y="44.7">R51</text>
<text x="179" y="42.8">R54</text>
<text x="179" y="44.8">100R</text>
<text x="34.9" y="49.8">GND</text>
<text x="90.5" y="49.1">GNDIO</text>
<text x="114.9" y="48.5">18K</text>
<text x="116.5" y="53">IC11</text>
<text x="118.1" y="50.4">GNDIO</text>
<text x="131.7" y="48.1">C58</text>
<text x="131.7" y="50.7">100n</text>
<text x="178" y="53.5">C61</text>
<text x="179.7" y="56.2">1n</text>
<text x="173.6" y="63.7">C62</text>
<text x="183.1" y="63.7">C63</text>
<text x="210.2" y="63.1">IC14</text>
<text x="222.2" y="60.6">+VCC_ISO</text>
<text x="233.3" y="65.9">C65</text>
<text x="90.8" y="72">TP13</text>
<text x="114.9" y="70.1">R52</text>
<text x="115.7" y="68.3">SP485EN-L/TR</text>
<text x="128.3" y="72">+VCC_ISO</text>
<text x="139.7" y="69.5">GNDIO</text>
<text x="169.1" y="67.6">33p/1kV</text>
<text x="183.7" y="67.6">33p/1kV</text>
<text x="233.3" y="68.4">100n</text>
<text x="239.7" y="70.1">GNDIO</text>
<text x="47.6" y="77.7">GND</text>
<text x="59.4" y="75.9">ISO6763FDWR</text>
<text x="114.9" y="73.9">18K</text>
<text x="180.3" y="75.2">PE</text>
<text x="84.1" y="79">GNDIO</text>
<text x="208.3" y="78.3">TPD4E001DRLR</text>
<text x="223.2" y="81.5">GNDIO</text>
<text x="105.1" y="94.9">+5V_ISO</text>
<text x="44.5" y="100.6">L6</text>
<text x="66" y="98.7">TR2</text>
<text x="114.3" y="98.7">IC12</text>
<text x="20.7" y="102.6">+5V</text>
<text x="29.1" y="104.6">C47</text>
<text x="60.9" y="104.6">C49</text>
<text x="90.1" y="104.6">C55</text>
<text x="114.8" y="102.6">IN</text>
<text x="130.3" y="102.6">OUT</text>
<text x="142.2" y="104.4">C60</text>
<text x="153" y="102.6">+VCC_ISO</text>
<text x="247" y="107.6">+3V3</text>
<text x="27" y="112.6">GND</text>
<text x="29.2" y="108.4">10u</text>
<text x="60.9" y="108.4">10u</text>
<text x="90.2" y="108.4">10u</text>
<text x="114.8" y="112.7">ON/OFF</text>
<text x="130" y="112.7">GND</text>
<text x="142.2" y="108.2">1u</text>
<text x="231.1" y="111.4">R55</text>
<text x="231.1" y="113.3">10K</text>
<text x="54.9" y="117.7">GND</text>
<text x="66" y="116.6">TEA1-0505</text>
<text x="97.1" y="117.7">GNDIO</text>
<text x="113.6" y="117.1">TLV77333PDBVR</text>
<text x="145.4" y="117.7">GNDIO</text>
<text x="224" y="119.8">SW2</text>
<text x="246.9" y="115.8">R58</text>
<text x="247" y="119.6">10K</text>
<text x="242.5" y="124.1">R56</text>
<text x="242.5" y="126">10K</text>
<text x="256.1" y="120.5">C66</text>
<text x="256.1" y="122.4">10n</text>
<text x="204.7" y="128.1">C64</text>
<text x="204.9" y="130">10n</text>
<text x="244.4" y="128.5">R57</text>
<text x="255.9" y="127.9">GND</text>
<text x="66" y="133.6">+12V</text>
<text x="73.6" y="134.2">IC10</text>
<text x="244.5" y="132.3">10K</text>
<text x="256.1" y="133.8">C67</text>
<text x="256.1" y="135.7">10n</text>
<text x="74.1" y="143.2">EN</text>
<text x="74.1" y="140.7">VCC</text>
<text x="90.8" y="140.7">VO</text>
<text x="90.9" y="143.2">FB</text>
<text x="118.6" y="143.9">C56</text>
<text x="212.7" y="138">GND</text>
<text x="227.9" y="138">GND</text>
<text x="240" y="138.7">GND</text>
<text x="255.3" y="141.2">GND</text>
<text x="34.3" y="144.5">CF1</text>
<text x="89.4" y="145.7">GND</text>
<text x="107.8" y="147.6">R47</text>
<text x="107.8" y="149.5">39K</text>
<text x="139" y="144.4">D8</text>
<text x="139" y="146.7">SKL16</text>
<text x="232.4" y="147">KN1</text>
<text x="232.4" y="148.9">A3231007</text>
<text x="57.5" y="154.5">+3V3</text>
<text x="66.4" y="156">GND</text>
<text x="73.6" y="152">BD00FC0W</text>
<text x="93.3" y="153.9">GND</text>
<text x="112.4" y="153.9">R49</text>
<text x="118.7" y="151.4">GND</text>
<text x="139" y="153.9">GND</text>
<text x="34.3" y="157.2">CF2</text>
<text x="68.4" y="159.7">C52</text>
<text x="77.9" y="161">+3V3</text>
<text x="107.8" y="160.3">R48</text>
<text x="112.4" y="157.9">3K3</text>
<text x="122.4" y="160.4">C57</text>
<text x="139.6" y="161">C59</text>
<text x="167.6" y="158.4">X13</text>
<text x="167.6" y="161">22-27-2031</text>
<text x="233" y="157.2">KN2</text>
<text x="233" y="159.1">A3131068</text>
<text x="40.6" y="167.2">IC8</text>
<text x="65.6" y="165">C50</text>
<text x="65.6" y="167.5">100n</text>
<text x="68.4" y="162.2">1u</text>
<text x="83.7" y="164.7">R45</text>
<text x="83.7" y="166.6">4K7</text>
<text x="95.2" y="164.7">R46</text>
<text x="95.2" y="166.6">4K7</text>
<text x="107.8" y="162.2">3K3</text>
<text x="122.7" y="164.2">1u</text>
<text x="139.6" y="163">1u</text>
<text x="75.5" y="171.2">GND</text>
<text x="108.6" y="171.1">GND</text>
<text x="130.5" y="171.7">GND</text>
<text x="113" y="174.4">R50</text>
<text x="113" y="178.2">1K</text>
<text x="62.8" y="186.3">GND</text>
</g>
<g font-size="1.3" fill="#a90000">
<text x="208.8" y="20.2">1</text>
<text x="208.8" y="22.8">2</text>
<text x="221.5" y="20.2">6</text>
<text x="208.8" y="25.3">4</text>
<text x="208.8" y="27.9">5</text>
<text x="221.5" y="27.9">3</text>
<text x="239.9" y="35.5">1</text>
<text x="239.9" y="38">2</text>
<text x="239.9" y="40.6">3</text>
<text x="239.9" y="43.1">4</text>
<text x="239.9" y="45.6">5</text>
<text x="239.9" y="48.2">6</text>
<text x="239.9" y="50.7">7</text>
<text x="239.9" y="53.3">8</text>
<text x="239.3" y="58.3">10</text>
<text x="239.9" y="55.8">9</text>
<text x="208.8" y="66">1</text>
<text x="221.5" y="66">6</text>
<text x="208.8" y="68.5">2</text>
<text x="208.8" y="71">4</text>
<text x="208.8" y="73.6">5</text>
<text x="221.5" y="73.6">3</text>
<text x="112.3" y="101.5">1</text>
<text x="135.2" y="101.5">5</text>
<text x="112.3" y="111.7">3</text>
<text x="135.2" y="111.7">2</text>
<text x="218.4" y="124.4">S1</text>
<text x="231.7" y="124.4">A</text>
<text x="218.4" y="129.5">S2</text>
<text x="231.6" y="129.5">B</text>
<text x="231.6" y="126.9">C</text>
<text x="71.7" y="142.2">1</text>
<text x="71.7" y="139.6">2</text>
<text x="94.5" y="139.6">4</text>
<text x="94.5" y="142.2">5</text>
<text x="94.5" y="144.7">3</text>
<text x="161.2" y="154.9">1</text>
<text x="161.2" y="157.4">2</text>
<text x="161.2" y="159.9">3</text>
<text x="161.2" y="162.5">4</text>
</g>
<g font-size="1.3" fill="#989898">
<text x="145.9" y="40.9">R53</text>
<text x="145.9" y="42.9">N.C.</text>
<text x="78.7" y="93.6">C53</text>
<text x="78.7" y="96.1">470p/1kV</text>
<text x="62.1" y="147.7">N.C.</text>
<text x="62.2" y="145.8">C51</text>
</g>
<g font-size="1.3" fill="#f0f">
<text x="252.7" y="41.9">RS485_A_ISO 3</text>
<text x="252.7" y="39.3">RS485_A_ISO 2</text>
<text x="255.6" y="36.8">+VCC_ISO 1</text>
<text x="250.1" y="47">UART_TX_DOUT1 5</text>
<text x="256.9" y="44.4">GND_ISO 4</text>
<text x="258.8" y="52">DOUT3 7</text>
<text x="258.8" y="49.5">DOUT2 6</text>
<text x="251.4" y="54.6">UART_RX_DIN1 8</text>
<text x="259.3" y="59.7">DIN3 10</text>
<text x="260.5" y="57.1">DIN2 9</text>
<text x="147.4" y="136.4">Connector for 3- or 4-pin</text>
<text x="147.4" y="138.4">DC 12V Fan</text>
</g>
<g font-size="1" fill="#a90000">
<text x="48.9" y="48.1">1</text>
<text x="48.9" y="53.2">2</text>
<text x="81.5" y="53.2">15</text>
<text x="81.5" y="48.1">16</text>
<text x="48.9" y="55.8">3</text>
<text x="48.9" y="58.3">4</text>
<text x="81.5" y="58.3">13</text>
<text x="81.5" y="55.8">14</text>
<text x="115" y="55.8">2</text>
<text x="115" y="58.3">3</text>
<text x="132.8" y="58.3">6</text>
<text x="132.8" y="55.8">8</text>
<text x="48.9" y="60.8">5</text>
<text x="48.9" y="63.4">6</text>
<text x="48.9" y="65.9">7</text>
<text x="81.5" y="65.9">10</text>
<text x="81.5" y="63.4">11</text>
<text x="81.5" y="60.8">12</text>
<text x="115" y="63.4">1</text>
<text x="115" y="60.8">4</text>
<text x="132.8" y="63.4">5</text>
<text x="132.8" y="60.8">7</text>
<text x="48.9" y="71">8</text>
<text x="82" y="71">9</text>
<text x="64.2" y="101.5">2</text>
<text x="87" y="101.5">4</text>
<text x="64.2" y="111.6">1</text>
<text x="87" y="111.6">3</text>
<text x="38.8" y="172.6">1</text>
<text x="38.8" y="170.1">2</text>
<text x="56.6" y="170.1">3</text>
<text x="56.6" y="172.6">5</text>
<text x="38.8" y="175.1">8</text>
<text x="56.6" y="175.1">6</text>
<text x="38.8" y="180.2">7</text>
<text x="56.6" y="180.2">4</text>
</g>
<g font-size="1" fill="#006464">
<text x="51.3" y="49">VCC1</text>
<text x="76.7" y="49">VCC2</text>
<text x="51.3" y="54.1">INA</text>
<text x="51.3" y="56.6">INB</text>
<text x="51.3" y="59.2">INC</text>
<text x="76.7" y="59.2">OUTC</text>
<text x="76.7" y="56.6">OUTB</text>
<text x="76.8" y="54.1">OUTA</text>
<text x="117.3" y="56.6">RE</text>
<text x="117.3" y="59.2">DE</text>
<text x="128.8" y="56.6">Vcc</text>
<text x="130.5" y="59.2">A</text>
<text x="51.3" y="61.7">OUTD</text>
<text x="51.3" y="64.3">OUTE</text>
<text x="78" y="61.7">IND</text>
<text x="78.1" y="64.3">INE</text>
<text x="117.3" y="64.3">R</text>
<text x="117.3" y="61.7">D</text>
<text x="128.5" y="64.3">Gnd</text>
<text x="130.4" y="61.7">B</text>
<text x="51.3" y="66.8">OUTF</text>
<text x="51.3" y="71.9">GND1</text>
<text x="76.5" y="71.9">GND2</text>
<text x="78.2" y="66.8">INF</text>
<text x="38" y="104.9">MLZ2012N6R8LT000</text>
<text x="217.5" y="121.7">PEC16-2215F-S0024</text>
<text x="118.7" y="145.6">EEEFK1V470P</text>
<text x="41.1" y="173.5">SMDATA</text>
<text x="41.1" y="170.9">SMCLK</text>
<text x="51.8" y="173.5">PWM</text>
<text x="52.3" y="170.9">VDD</text>
<text x="41.1" y="176">ALERT</text>
<text x="51.4" y="176">TACH</text>
<text x="41.1" y="181.1">CLK</text>
<text x="52.1" y="181.1">GND</text>
</g>
<g font-size=".9" fill="#840084">
<text x="21.6" y="23.5">I/O</text>
<text x="29.7" y="23.5">CM5</text>
<text x="21.2" y="26.1">DIN1</text>
<text x="21.2" y="28.6">DIN2</text>
<text x="27.6" y="26.1">GPIO2</text>
<text x="27.6" y="28.6">GPIO34</text>
<text x="20.6" y="33.7">DOUT1</text>
<text x="21.2" y="31.2">DIN3</text>
<text x="27.6" y="31.2">GPIO1</text>
<text x="27.6" y="33.7">GPIO3</text>
<text x="20.6" y="36.2">DOUT2</text>
<text x="20.6" y="38.8">DOUT3</text>
<text x="27.6" y="36.2">GPIO16</text>
<text x="27.6" y="38.8">GPIO0</text>
<text x="44.4" y="106.6">6u8</text>
<text x="64.1" y="118.4">Alternative models:</text>
<text x="64.1" y="119.8">EVISUN B0505S-1WR3</text>
<text x="211.5" y="141.6">Encoder shaft length: 15 mm / Flatted</text>
<text x="232.4" y="150.7">Cap; polyamide; grey; push-in</text>
<text x="233" y="160.8">Knob; polyamide; Ø31x16mm; grey</text>
</g>
<g font-size=".9" fill="#006464">
<text x="211.3" y="21">IO1</text>
<text x="211.3" y="23.5">IO2</text>
<text x="217.7" y="21">VCC</text>
<text x="211.3" y="26.1">IO3</text>
<text x="211.3" y="28.6">IO4</text>
<text x="217.6" y="28.6">GND</text>
<text x="76.6" y="41.3">PWR_FLAG</text>
<text x="157.5" y="46.3">DLW21SN900SQ2L</text>
<text x="238.1" y="61.6">TBP03R1-350-10BE</text>
<text x="211.3" y="66.7">IO1</text>
<text x="211.3" y="69.3">IO2</text>
<text x="211.3" y="71.8">IO3</text>
<text x="217.7" y="66.7">VCC</text>
<text x="211.3" y="74.3">IO4</text>
<text x="217.6" y="74.3">GND</text>
<text x="66.6" y="102.3">Vin+</text>
<text x="81.7" y="102.3">Vout+</text>
<text x="66.6" y="112.4">Vin-</text>
<text x="81.7" y="112.4">Vout-</text>
<text x="96.9" y="112.4">PWR_FLAG</text>
<text x="34.3" y="146.1">MF92251V1-G99-A</text>
<text x="34.3" y="159.4">FG-09-BK</text>
<text x="40.6" y="184.7">EMC2301-1-ACZL-TR</text>
</g>
<g font-size=".9" fill="#a90000">
<text x="155.7" y="37.9">4</text>
<text x="168.4" y="37.9">3</text>
<text x="155.7" y="43">1</text>
<text x="168.4" y="43">2</text>
<text x="225.9" y="134.3" transform="rotate(-90 225.9 134.3)">SH</text>
</g>
<g font-size=".9" fill="#0f0f0f">
<text x="210.8" y="38.1">RS485_A_ISO</text>
<text x="210.8" y="40.6">RS485_B_ISO</text>
<text x="137.2" y="157.4">FAN_OUT+</text>
<text x="120.7" y="177.8">PWM_OUT</text>
<text x="118.6" y="180.3">FAN_SENSE1</text>
</g>
<g font-size=".9" fill="#00c200">
<text x="87.6" y="53.3">ISO_DOUT3</text>
<text x="20.5" y="54.1">RS485_TX_DOUT3</text>
<text x="20.6" y="56.6">RS485_TX_EN_DOUT2</text>
<text x="21.5" y="59.2">UART_TX_DOUT1</text>
<text x="87.6" y="55.8">ISO_DOUT2</text>
<text x="87.6" y="58.4">ISO_DOUT1</text>
<text x="23.2" y="61.7">UART_RX_DIN1</text>
<text x="29.5" y="64.2">DIN2</text>
<text x="87.6" y="60.9">ISO_DIN1</text>
<text x="87.6" y="63.5">ISO_DIN2</text>
<text x="22.2" y="66.8">RS485_RX_DIN3</text>
<text x="87.6" y="66">ISO_DIN3</text>
</g>
<g font-size=".9" fill="#840000">
<text x="259.3" y="104.9">ENC_SW</text>
<text x="259.3" y="117.6">ENC_A</text>
<text x="259.3" y="130.3">ENC_B</text>
<text x="23.8" y="173.5">SYS_SDA</text>
<text x="23.8" y="170.9">SYS_SCL</text>
<text x="23.1" y="176">FAN_FAULT</text>
<text x="23.8" y="181.1">RTC_FAN</text>
</g>
</svg>
